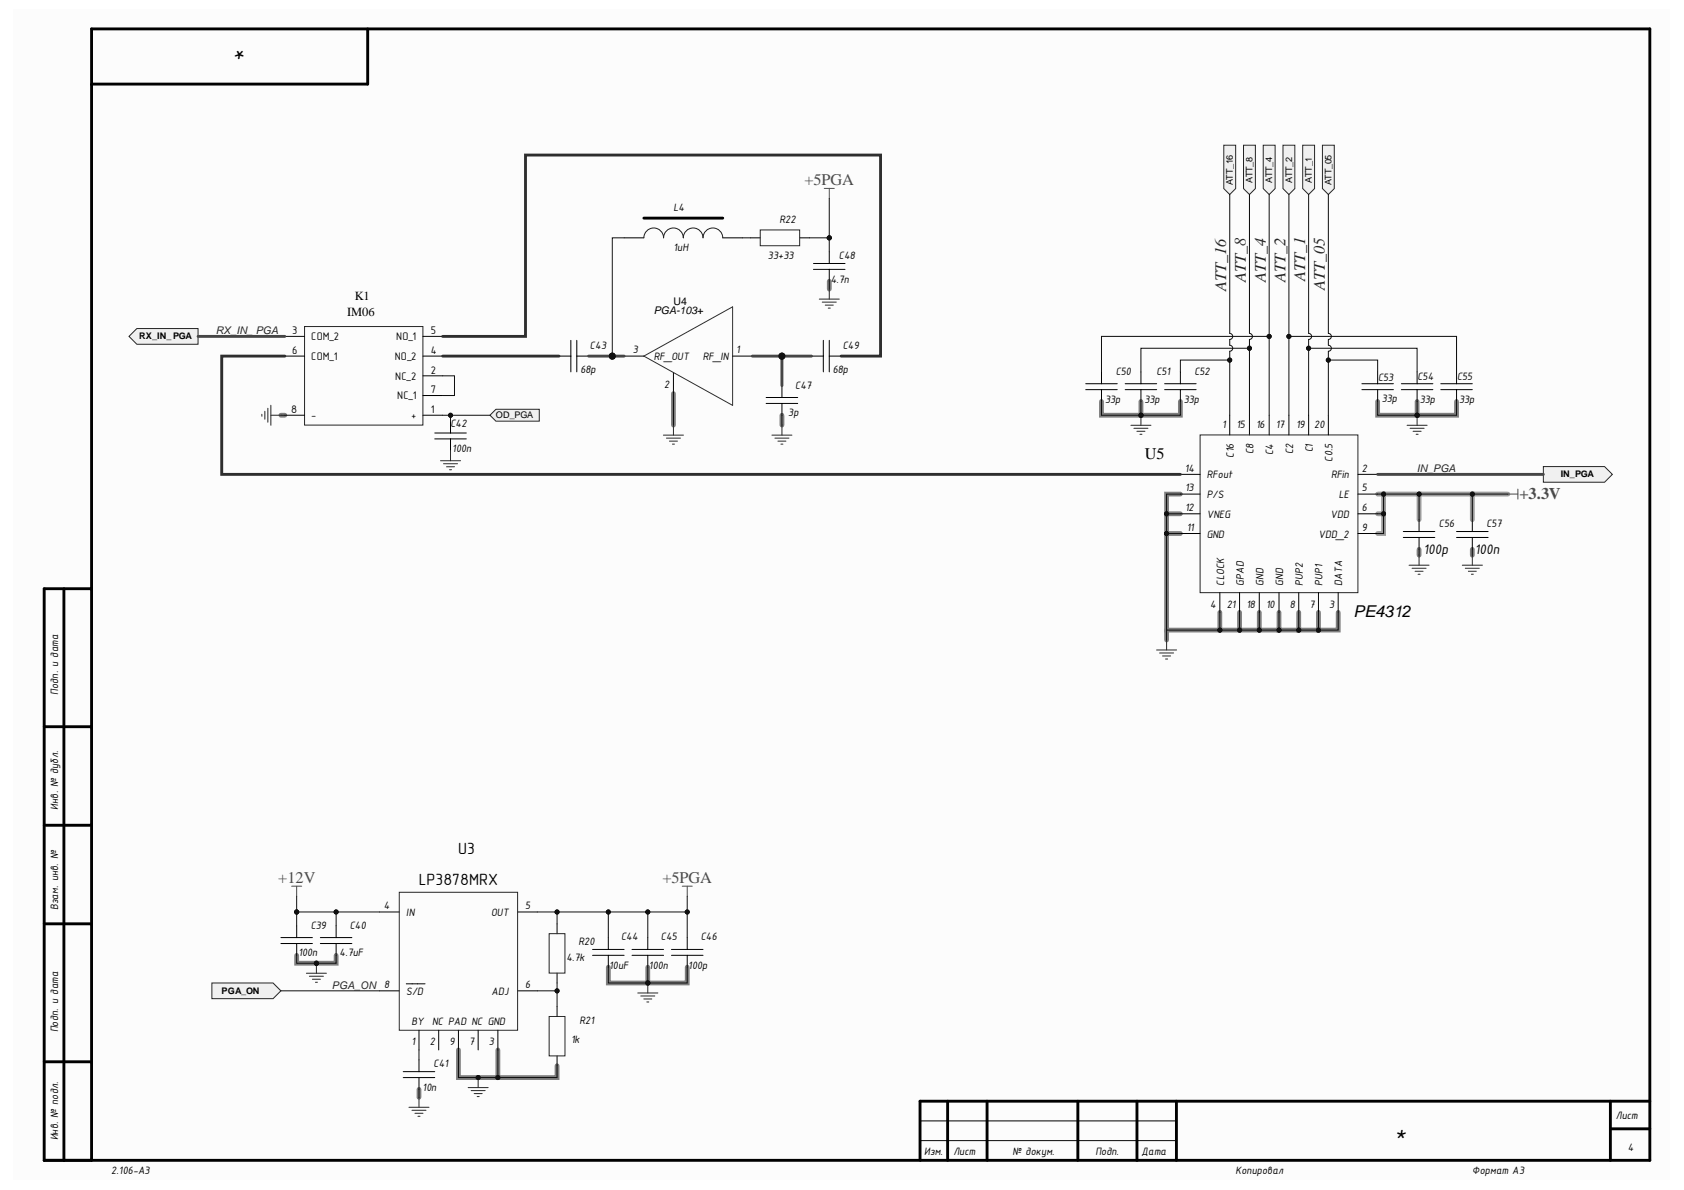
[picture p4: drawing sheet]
<svg xmlns="http://www.w3.org/2000/svg" width="297mm" height="210mm" viewBox="0 0 297 210" stroke-linecap="round" stroke-linejoin="round" font-family="sans-serif">
<g fill="#fcfcfc">
<path d="M2.2 1.6h292.3v206.5h-292.3z" fill-rule="evenodd"/>
<path d="M2.2 1.6h292.3v206.5h-292.3z" fill-rule="evenodd"/>
</g>
<g fill="none" stroke="#7e7e7e" stroke-width=".85">
<path d="M146.3 49.6v1.4M49.5 73.2h.7M118.8 69.4v5.6M137.9 73.2v1.8M194.3 70.8v2.4h13.9v-2.4M201.2 70.8v2.4M243 70.8v2.4h13.9v-2.4M250 70.8v2.4M205.8 94.1h2.4M205.8 90.6h2.4M208.2 87.2h-2.4v23.9h19.8M250.3 96.9v1"/>
<path d="M259.7 96.9v1M205.8 111.1v1.8M215.2 108v3.1M218.6 108v3.1M222.1 108v3.1M225.6 108v3.1h3.5M229.1 108v3.1h3.5M232.6 108v3.1h3.4v-3.1M52.3 168.5v1.4h7v-1.4M107.3 170.6v2.8h13.9v-2.8M114.3 170.6v2.8M73.9 192.2v1.4"/>
<path d="M80.9 185.2v4.9h6.9v-4.9M98.3 188v2.1h-10.5"/>
</g>
<path d="M243 90.6h1v3.5h-1M243 87.2h1v3.4M244 87.2h6.3v4.5M250.3 87.2h9.4v4.5M259.7 87.2h6.3" fill="none" stroke="#999" stroke-width=".85"/>
<g fill="none" stroke="#000" stroke-width=".51">
<path d="M64.9 5.1v9.7h-48.8M11.3 103.8v100.9M16.1 103.8h-8.3v100.9h283.2v-199.6h-274.9v199.6M7.8 128.2h8.3M7.8 145.6h8.3M7.8 163h8.3M7.8 187.3h8.3M167.2 194.2v10.5M174.1 194.2v10.5M190.1 194.2v10.5M200.5 194.2v10.5M207.5 194.2v10.5"/>
<path d="M284.1 194.2v10.5M284.1 199.1h6.9M291 194.2h-128.7v10.5"/>
</g>
<g fill="none" stroke="#000" stroke-width=".18">
<path d="M98.6 62.8h2.1M100.7 60v5.6M101.7 62.8h2.1M101.7 60v5.6M110.1 62.8h3.5M118.8 65.8v3.6M129.2 62.8h3.5M135.1 71.2h5.6M135.1 70.1h5.6M137.9 68v2.1M137.9 71.2v2M143.1 62.8h2.1"/>
<path d="M145.2 60v5.6M146.3 62.8h2.1M146.3 60v5.6M162.3 197.7h45.2M162.3 201.2h45.2"/>
</g>
<path d="M113.6 62.8l15.6-8.7v17.4z" fill="none" stroke="#2e2e2e" stroke-width=".18"/>
<path d="M117 76.8h3.6M117.6 77.3h2.4M118.1 77.8h1.4M118.6 78.3h.4M118.8 75v1.8M136.2 76.8h3.5M136.7 77.3h2.5M137.2 77.8h1.4M137.7 78.3h.4M137.9 75v1.8" fill="none" stroke="#262626" stroke-width=".18"/>
<path d="M22.8 59.3l1.3-1.3h10.8v2.7h-10.8z" fill-rule="evenodd" fill="#f0f0f0"/>
<g fill="none" stroke="#262626" stroke-width=".18">
<path d="M22.8 59.3l1.3-1.3h10.8v2.7h-10.8zM134.1 40.6h7v2.7h-7zM199.5 75h3.5M200 75.5h2.5M200.5 76.1h1.5M201.1 76.6h.3M201.2 73.2v1.8M211.7 76.7h27.8v27.8h-27.8zM248.5 99.7h3.6M250.3 97.9v1.8M257.9 99.7h3.6M259.7 97.9v1.8"/>
<path d="M204 114.6h3.5M204.5 115.2h2.5M205.1 115.7h1.4M205.6 116.2h.4M205.8 112.9v1.7M249.1 100.2h2.4M249.6 100.8h1.4M250.1 101.3h.4M258.5 100.2h2.4M259 100.8h1.4M259.5 101.3h.4"/>
</g>
<g fill="none" stroke="#000" stroke-width=".18">
<path d="M110.1 42h3.5M127.5 42h3.5M132.4 42h1.7M141.1 42h1.7M191.5 68.7h5.6M191.5 67.7h5.6M194.3 65.6v2.1M194.3 68.7v2.1M198.5 68.7h5.5M198.5 67.7h5.5M201.2 65.6v2.1M201.2 68.7v2.1"/>
<path d="M205.4 68.7h5.6M205.4 67.7h5.6M208.2 65.6v2.1M208.2 68.7v2.1M216.9 73.2v3.5M220.4 73.2v3.5M223.9 73.2v3.5M227.3 73.2v3.5M230.8 73.2v3.5M234.3 73.2v3.5M208.2 83.7h3.5M208.2 87.2h3.5"/>
<path d="M208.2 90.6h3.5M208.2 94.1h3.5M239.5 83.7h3.5M239.5 87.2h3.5M239.5 90.6h3.5M239.5 94.1h3.5M247.5 93.8h5.6M247.5 94.8h5.6M250.3 91.7v2.1M250.3 94.8v2.1M256.9 93.8h5.6M256.9 94.8h5.6"/>
<path d="M259.7 91.7v2.1M259.7 94.8v2.1M215.2 104.5v3.5M218.6 104.5v3.5M222.1 104.5v3.5M225.6 104.5v3.5M229.1 104.5v3.5M232.6 104.5v3.5M236 104.5v3.5"/>
</g>
<path d="M113.6 42a1.74 1.74 0 0 1 1.7-1.8 1.74 1.74 0 0 1 1.7 1.8 1.74 1.74 0 0 1 1.8-1.8 1.74 1.74 0 0 1 1.7 1.8 1.74 1.74 0 0 1 1.8-1.8 1.74 1.74 0 0 1 1.7 1.8 1.74 1.74 0 0 1 1.7-1.8 1.74 1.74 0 0 1 1.8 1.8" fill="none" stroke="#1c1c1c" stroke-width=".18"/>
<path d="M113.6 38.5h13.9" fill="none" stroke="#000" stroke-width=".51"/>
<path d="M266 87.2h1.7M267.7 86.3v1.7" fill="none" stroke="#4c4c4c" stroke-width=".18"/>
<circle cx="201.3" cy="73.2" r=".35" fill="#0e0e0e"/>
<circle cx="201.3" cy="73.2" r=".35" fill="none" stroke="#0e0e0e" stroke-width=".18"/>
<g fill="none" stroke="#000" stroke-width=".18">
<path d="M49.5 166.4h5.6M49.5 165.4h5.6M52.3 163.3v2.1M52.3 166.4v2.1M56.5 166.4h5.6M56.5 165.4h5.6M59.3 163.3v2.1M59.3 166.4v2.1M66.9 174.8h3.5M66.9 160.9h3.5M71.7 173.5h3.3M91.3 174.8h3.5"/>
<path d="M91.3 160.9h3.5M73.9 181.7v3.5M77.4 181.7v3.5M80.9 181.7v3.5M84.3 181.7v3.5M87.8 181.7v3.5"/>
</g>
<path d="M70.4 157.4h20.9v24.3h-20.9zM54 171.7h3.6M54.6 172.2h2.4M55.1 172.7h1.4M55.6 173.3h.4M55.8 169.9v1.8" fill="none" stroke="#262626" stroke-width=".18"/>
<circle cx="55.8" cy="169.9" r=".35" fill="#0e0e0e"/>
<circle cx="55.8" cy="169.9" r=".35" fill="none" stroke="#0e0e0e" stroke-width=".18"/>
<path d="M71.1 190.1h5.6M71.1 189h5.6M73.9 186.9v2.1M73.9 190.1v2.1" fill="none" stroke="#000" stroke-width=".18"/>
<path d="M72.1 195.3h3.6M72.7 195.8h2.4M73.2 196.4h1.4M73.7 196.9h.4M73.9 193.6v1.7M82.6 191.8h3.5M83.1 192.4h2.5M83.6 192.9h1.5M84.2 193.4h.3M84.3 190.1v1.7" fill="none" stroke="#262626" stroke-width=".18"/>
<circle cx="84.3" cy="190.1" r=".35" fill="#0e0e0e"/>
<circle cx="84.3" cy="190.1" r=".35" fill="none" stroke="#0e0e0e" stroke-width=".18"/>
<g fill="none" stroke="#000" stroke-width=".18">
<path d="M98.3 163v1.7M98.3 171.6v1.8M98.3 177.6v1.7M104.5 168.5h5.6M104.5 167.5h5.6M107.3 165.4v2.1M107.3 168.5v2.1M111.5 168.5h5.5M111.5 167.5h5.5M114.3 165.4v2.1M114.3 168.5v2.1M118.4 168.5h5.6"/>
<path d="M118.4 167.5h5.6M121.2 165.4v2.1M121.2 168.5v2.1M98.3 186.2v1.8"/>
</g>
<path d="M96.9 179.3h2.8v6.9h-2.8zM96.9 164.7h2.8v6.9h-2.8zM112.5 175.2h3.5M113 175.7h2.5M113.6 176.2h1.4M114.1 176.7h.3M114.3 173.4v1.8" fill="none" stroke="#262626" stroke-width=".18"/>
<circle cx="114.3" cy="173.4" r=".35" fill="#0e0e0e"/>
<circle cx="114.3" cy="173.4" r=".35" fill="none" stroke="#0e0e0e" stroke-width=".18"/>
<path d="M145.4 33.2h1.8M146.3 33.2v1.8M51.4 156.3h1.8M52.3 156.3v1.8M120.3 156.3h1.8M121.2 156.3v1.8" fill="none" stroke="#4c4c4c" stroke-width=".18"/>
<path d="M143.5 47.5h5.6M143.5 46.5h5.6M146.3 44.4v2.1M146.3 47.5v2.1" fill="none" stroke="#000" stroke-width=".18"/>
<path d="M144.5 52.8h3.5M145 53.3h2.5M145.6 53.8h1.4M146.1 54.3h.3M146.3 51v1.8" fill="none" stroke="#262626" stroke-width=".18"/>
<path d="M215.9 25.6h2.1v7.7l-1.1 1-1-1z" fill-rule="evenodd" fill="#f0f0f0"/>
<path d="M215.9 25.6h2.1v7.7l-1.1 1-1-1z" fill="none" stroke="#262626" stroke-width=".18"/>
<path d="M219.3 25.6h2.1v7.7l-1 1-1.1-1z" fill-rule="evenodd" fill="#f0f0f0"/>
<path d="M219.3 25.6h2.1v7.7l-1 1-1.1-1z" fill="none" stroke="#262626" stroke-width=".18"/>
<path d="M222.8 25.6h2.1v7.7l-1 1-1.1-1z" fill-rule="evenodd" fill="#f0f0f0"/>
<path d="M222.8 25.6h2.1v7.7l-1 1-1.1-1z" fill="none" stroke="#262626" stroke-width=".18"/>
<path d="M272.2 82.3h10.8l1.4 1.4-1.4 1.4h-10.8z" fill-rule="evenodd" fill="#f0f0f0"/>
<path d="M272.2 82.3h10.8l1.4 1.4-1.4 1.4h-10.8z" fill="none" stroke="#262626" stroke-width=".18"/>
<path d="M37.4 173.4h10.8l1.3 1.4-1.3 1.4h-10.8z" fill-rule="evenodd" fill="#f0f0f0"/>
<path d="M37.4 173.4h10.8l1.3 1.4-1.3 1.4h-10.8z" fill="none" stroke="#262626" stroke-width=".18"/>
<path d="M226.3 25.6h2.1v7.7l-1.1 1-1-1z" fill-rule="evenodd" fill="#f0f0f0"/>
<path d="M226.3 25.6h2.1v7.7l-1.1 1-1-1z" fill="none" stroke="#262626" stroke-width=".18"/>
<path d="M229.8 25.6h2.1v7.7l-1.1 1-1-1z" fill-rule="evenodd" fill="#f0f0f0"/>
<path d="M229.8 25.6h2.1v7.7l-1.1 1-1-1z" fill="none" stroke="#262626" stroke-width=".18"/>
<path d="M233.3 25.6h2.1v7.7l-1.1 1-1-1z" fill-rule="evenodd" fill="#f0f0f0"/>
<path d="M233.3 25.6h2.1v7.7l-1.1 1-1-1zM248.2 75h3.5M248.7 75.5h2.5M249.3 76.1h1.4M249.8 76.6h.3M250 73.2v1.8" fill="none" stroke="#262626" stroke-width=".18"/>
<path d="M240.2 68.7h5.6M240.2 67.7h5.6M243 65.6v2.1M243 68.7v2.1M247.2 68.7h5.5M247.2 67.7h5.5M250 65.6v2.1M250 68.7v2.1M254.1 68.7h5.6M254.1 67.7h5.6M256.9 65.6v2.1M256.9 68.7v2.1" fill="none" stroke="#000" stroke-width=".18"/>
<circle cx="250" cy="73.2" r=".35" fill="#0e0e0e"/>
<circle cx="250" cy="73.2" r=".35" fill="none" stroke="#0e0e0e" stroke-width=".18"/>
<path d="M53.7 57.6h20.9v17.4h-20.9z" fill="none" stroke="#262626" stroke-width=".18"/>
<path d="M50.2 59.3h3.5M74.6 59.3h3.5M50.2 62.8h3.5M50.2 73.2h3.5M74.6 62.8h3.5M74.6 66.3h3.5M74.6 69.8h3.5M74.6 73.2h3.5" fill="none" stroke="#000" stroke-width=".18"/>
<path d="M86.4 73.2l1.1-1h7.6v2.1h-7.6z" fill-rule="evenodd" fill="#f0f0f0"/>
<path d="M79.5 79.5v1.8M86.4 73.2l1.1-1h7.6v2.1h-7.6zM77.7 81.3h3.5M78.2 81.8h2.5M78.8 82.3h1.4M79.3 82.9h.3" fill="none" stroke="#262626" stroke-width=".18"/>
<path d="M76.7 77.4h5.6M76.7 76.4h5.6M79.5 74.3v2.1M79.5 77.4v2.1" fill="none" stroke="#000" stroke-width=".18"/>
<path d="M118.8 69.4v5.6" fill="none" stroke="#0e0e0e" stroke-width=".18"/>
<path d="M137.9 62.8v5.2" fill="none" stroke="#434343" stroke-width=".51"/>
<circle cx="137.9" cy="62.8" r=".53" fill="#0e0e0e"/>
<g fill="none" stroke="#0e0e0e" stroke-width=".18">
<path d="M137.9 73.2v1.8"/>
<circle cx="137.9" cy="62.8" r=".53"/>
</g>
<path d="M132.7 62.8h10.4" fill="none" stroke="#434343" stroke-width=".51"/>
<circle cx="137.9" cy="62.8" r=".53" fill="#0e0e0e"/>
<g fill="none" stroke="#0e0e0e" stroke-width=".18">
<path d="M110.1 42h-2.1v20.8"/>
<circle cx="137.9" cy="62.8" r=".53"/>
</g>
<path d="M34.9 59.3h15.3" fill="none" stroke="#434343" stroke-width=".51"/>
<circle cx="108" cy="62.8" r=".53" fill="#0e0e0e"/>
<g fill="none" stroke="#0e0e0e" stroke-width=".18">
<path d="M131 42h1.4M232.6 108v3.1h3.4v-3.1"/>
<circle cx="108" cy="62.8" r=".53"/>
</g>
<circle cx="232.6" cy="111.1" r=".35" fill="#0e0e0e"/>
<g fill="none" stroke="#0e0e0e" stroke-width=".18">
<path d="M229.1 108v3.1h3.5"/>
<circle cx="232.6" cy="111.1" r=".35"/>
</g>
<circle cx="229.1" cy="111.1" r=".35" fill="#0e0e0e"/>
<circle cx="229.1" cy="111.1" r=".35" fill="none" stroke="#0e0e0e" stroke-width=".18"/>
<circle cx="232.6" cy="111.1" r=".35" fill="#0e0e0e"/>
<g fill="none" stroke="#0e0e0e" stroke-width=".18">
<path d="M225.6 108v3.1h3.5"/>
<circle cx="232.6" cy="111.1" r=".35"/>
</g>
<circle cx="225.6" cy="111.1" r=".35" fill="#0e0e0e"/>
<circle cx="225.6" cy="111.1" r=".35" fill="none" stroke="#0e0e0e" stroke-width=".18"/>
<circle cx="229.1" cy="111.1" r=".35" fill="#0e0e0e"/>
<g fill="none" stroke="#0e0e0e" stroke-width=".18">
<path d="M243 90.6h1v3.5h-1"/>
<circle cx="229.1" cy="111.1" r=".35"/>
</g>
<circle cx="244" cy="90.6" r=".35" fill="#0e0e0e"/>
<g fill="none" stroke="#0e0e0e" stroke-width=".18">
<path d="M205.8 94.1h2.4M250.3 96.9v1M259.7 96.9v1"/>
<circle cx="244" cy="90.6" r=".35"/>
</g>
<circle cx="205.8" cy="94.1" r=".35" fill="#0e0e0e"/>
<g fill="none" stroke="#0e0e0e" stroke-width=".18">
<path d="M205.8 90.6h2.4"/>
<circle cx="205.8" cy="94.1" r=".35"/>
</g>
<circle cx="205.8" cy="90.6" r=".35" fill="#0e0e0e"/>
<g fill="none" stroke="#0e0e0e" stroke-width=".18">
<path d="M222.1 108v3.1"/>
<circle cx="205.8" cy="90.6" r=".35"/>
</g>
<path d="M243 83.7h29.2" fill="none" stroke="#434343" stroke-width=".51"/>
<circle cx="222.1" cy="111.1" r=".35" fill="#0e0e0e"/>
<g fill="none" stroke="#0e0e0e" stroke-width=".18">
<path d="M218.6 108v3.1"/>
<circle cx="222.1" cy="111.1" r=".35"/>
</g>
<circle cx="218.6" cy="111.1" r=".35" fill="#0e0e0e"/>
<g fill="none" stroke="#0e0e0e" stroke-width=".18">
<path d="M215.2 108v3.1"/>
<circle cx="218.6" cy="111.1" r=".35"/>
</g>
<circle cx="215.2" cy="111.1" r=".35" fill="#0e0e0e"/>
<g fill="none" stroke="#0e0e0e" stroke-width=".18">
<path d="M243 87.2h1v3.4M205.8 111.1v1.8"/>
<circle cx="215.2" cy="111.1" r=".35"/>
</g>
<circle cx="244" cy="87.2" r=".35" fill="#0e0e0e"/>
<circle cx="244" cy="87.2" r=".35" fill="none" stroke="#0e0e0e" stroke-width=".18"/>
<circle cx="244" cy="90.6" r=".35" fill="#0e0e0e"/>
<g fill="none" stroke="#0e0e0e" stroke-width=".18">
<path d="M244 87.2h6.3v4.5"/>
<circle cx="244" cy="90.6" r=".35"/>
</g>
<circle cx="244" cy="87.2" r=".35" fill="#0e0e0e"/>
<circle cx="244" cy="87.2" r=".35" fill="none" stroke="#0e0e0e" stroke-width=".18"/>
<circle cx="250.3" cy="87.2" r=".35" fill="#0e0e0e"/>
<g fill="none" stroke="#0e0e0e" stroke-width=".18">
<path d="M250.3 87.2h9.4v4.5"/>
<circle cx="250.3" cy="87.2" r=".35"/>
</g>
<circle cx="250.3" cy="87.2" r=".35" fill="#0e0e0e"/>
<circle cx="250.3" cy="87.2" r=".35" fill="none" stroke="#0e0e0e" stroke-width=".18"/>
<circle cx="259.7" cy="87.2" r=".35" fill="#0e0e0e"/>
<g fill="none" stroke="#0e0e0e" stroke-width=".18">
<path d="M259.7 87.2h6.3"/>
<circle cx="259.7" cy="87.2" r=".35"/>
</g>
<circle cx="259.7" cy="87.2" r=".35" fill="#0e0e0e"/>
<g fill="none" stroke="#0e0e0e" stroke-width=".18">
<path d="M216.9 63.5h-8.7v2.1"/>
<circle cx="259.7" cy="87.2" r=".35"/>
</g>
<circle cx="216.9" cy="63.5" r=".35" fill="#0e0e0e"/>
<g fill="none" stroke="#0e0e0e" stroke-width=".18">
<path d="M220.4 61.4h-19.2v4.2"/>
<circle cx="216.9" cy="63.5" r=".35"/>
</g>
<circle cx="220.4" cy="61.4" r=".35" fill="#0e0e0e"/>
<g fill="none" stroke="#0e0e0e" stroke-width=".18">
<path d="M223.9 59.3h-29.6v6.3"/>
<circle cx="220.4" cy="61.4" r=".35"/>
</g>
<circle cx="223.9" cy="59.3" r=".35" fill="#0e0e0e"/>
<g fill="none" stroke="#0e0e0e" stroke-width=".18">
<path d="M201.2 70.8v2.4"/>
<circle cx="223.9" cy="59.3" r=".35"/>
</g>
<circle cx="201.3" cy="73.2" r=".35" fill="#0e0e0e"/>
<g fill="none" stroke="#0e0e0e" stroke-width=".18">
<path d="M52.3 168.5v1.4h3.5"/>
<circle cx="201.3" cy="73.2" r=".35"/>
</g>
<circle cx="55.8" cy="169.9" r=".35" fill="#0e0e0e"/>
<g fill="none" stroke="#0e0e0e" stroke-width=".18">
<path d="M59.3 168.5v1.4h-3.5"/>
<circle cx="55.8" cy="169.9" r=".35"/>
</g>
<circle cx="55.8" cy="169.9" r=".35" fill="#0e0e0e"/>
<g fill="none" stroke="#0e0e0e" stroke-width=".18">
<path d="M52.3 160.9v2.4"/>
<circle cx="55.8" cy="169.9" r=".35"/>
</g>
<circle cx="52.3" cy="160.9" r=".35" fill="#0e0e0e"/>
<g fill="none" stroke="#0e0e0e" stroke-width=".18">
<path d="M59.3 160.9v2.4"/>
<circle cx="52.3" cy="160.9" r=".35"/>
</g>
<circle cx="59.3" cy="160.9" r=".35" fill="#0e0e0e"/>
<g fill="none" stroke="#0e0e0e" stroke-width=".18">
<path d="M73.9 185.2v1.7M73.9 192.2v1.4M80.9 185.2v4.9h6.9v-4.9"/>
<circle cx="59.3" cy="160.9" r=".35"/>
</g>
<circle cx="87.8" cy="190.1" r=".35" fill="#0e0e0e"/>
<circle cx="87.8" cy="190.1" r=".35" fill="none" stroke="#0e0e0e" stroke-width=".18"/>
<circle cx="84.3" cy="190.1" r=".35" fill="#0e0e0e"/>
<g fill="none" stroke="#0e0e0e" stroke-width=".18">
<path d="M94.8 174.8h3.5v2.8"/>
<circle cx="84.3" cy="190.1" r=".35"/>
</g>
<circle cx="98.3" cy="174.8" r=".35" fill="#0e0e0e"/>
<g fill="none" stroke="#0e0e0e" stroke-width=".18">
<path d="M98.3 188v2.1h-10.5"/>
<circle cx="98.3" cy="174.8" r=".35"/>
</g>
<circle cx="87.8" cy="190.1" r=".35" fill="#0e0e0e"/>
<g fill="none" stroke="#0e0e0e" stroke-width=".18">
<path d="M98.3 173.4v1.4"/>
<circle cx="87.8" cy="190.1" r=".35"/>
</g>
<circle cx="98.3" cy="174.8" r=".35" fill="#0e0e0e"/>
<g fill="none" stroke="#0e0e0e" stroke-width=".18">
<path d="M98.3 160.9v2.1"/>
<circle cx="98.3" cy="174.8" r=".35"/>
</g>
<circle cx="98.3" cy="160.9" r=".35" fill="#0e0e0e"/>
<g fill="none" stroke="#0e0e0e" stroke-width=".18">
<path d="M114.3 160.9v4.5"/>
<circle cx="98.3" cy="160.9" r=".35"/>
</g>
<circle cx="114.3" cy="160.9" r=".35" fill="#0e0e0e"/>
<g fill="none" stroke="#0e0e0e" stroke-width=".18">
<path d="M107.3 160.9v4.5"/>
<circle cx="114.3" cy="160.9" r=".35"/>
</g>
<circle cx="107.3" cy="160.9" r=".35" fill="#0e0e0e"/>
<g fill="none" stroke="#0e0e0e" stroke-width=".18">
<path d="M114.3 170.6v2.8"/>
<circle cx="107.3" cy="160.9" r=".35"/>
</g>
<circle cx="114.3" cy="173.4" r=".35" fill="#0e0e0e"/>
<g fill="none" stroke="#0e0e0e" stroke-width=".18">
<path d="M52.3 158.1v2.8"/>
<circle cx="114.3" cy="173.4" r=".35"/>
</g>
<circle cx="52.3" cy="160.9" r=".35" fill="#0e0e0e"/>
<g fill="none" stroke="#0e0e0e" stroke-width=".18">
<path d="M121.2 158.1v2.8"/>
<circle cx="52.3" cy="160.9" r=".35"/>
</g>
<circle cx="121.2" cy="160.9" r=".35" fill="#0e0e0e"/>
<g fill="none" stroke="#0e0e0e" stroke-width=".18">
<path d="M146.3 35v7M146.3 49.6v1.4"/>
<circle cx="121.2" cy="160.9" r=".35"/>
</g>
<circle cx="146.3" cy="42" r=".35" fill="#0e0e0e"/>
<g fill="none" stroke="#0e0e0e" stroke-width=".18">
<path d="M234.3 63.5h8.7v2.1M49.5 174.8h17.4"/>
<circle cx="146.3" cy="42" r=".35"/>
</g>
<circle cx="234.3" cy="63.5" r=".35" fill="#0e0e0e"/>
<g fill="none" stroke="#0e0e0e" stroke-width=".18">
<path d="M230.8 61.4h19.2v4.2"/>
<circle cx="234.3" cy="63.5" r=".35"/>
</g>
<circle cx="230.8" cy="61.4" r=".35" fill="#0e0e0e"/>
<g fill="none" stroke="#0e0e0e" stroke-width=".18">
<path d="M227.3 59.3h29.6v6.3"/>
<circle cx="230.8" cy="61.4" r=".35"/>
</g>
<circle cx="227.3" cy="59.3" r=".35" fill="#0e0e0e"/>
<g fill="none" stroke="#0e0e0e" stroke-width=".18">
<path d="M250 70.8v2.4"/>
<circle cx="227.3" cy="59.3" r=".35"/>
</g>
<circle cx="250" cy="73.2" r=".35" fill="#0e0e0e"/>
<g fill="none" stroke="#0e0e0e" stroke-width=".18">
<path d="M79.5 73.2v1.1"/>
<circle cx="250" cy="73.2" r=".35"/>
</g>
<circle cx="79.5" cy="73.2" r=".35" fill="#0e0e0e"/>
<g fill="none" stroke="#0e0e0e" stroke-width=".18">
<path d="M78.1 66.3h2.1v3.5h-2.1M194.3 70.8v2.4h13.9v-2.4"/>
<circle cx="79.5" cy="73.2" r=".35"/>
</g>
<circle cx="201.3" cy="73.2" r=".35" fill="#0e0e0e"/>
<g fill="none" stroke="#0e0e0e" stroke-width=".18">
<path d="M216.9 34.3v24.5a.53 .53 0 0 1 .5 .5 .53 .53 0 0 1-.5 .6v1a.53 .53 0 0 1 .5 .5 .53 .53 0 0 1-.5 .6v11.2"/>
<circle cx="201.3" cy="73.2" r=".35"/>
</g>
<circle cx="216.9" cy="63.5" r=".35" fill="#0e0e0e"/>
<g fill="none" stroke="#0e0e0e" stroke-width=".18">
<path d="M220.4 34.3v24.5a.53 .53 0 0 1 .5 .5 .53 .53 0 0 1-.5 .6v13.3"/>
<circle cx="216.9" cy="63.5" r=".35"/>
</g>
<circle cx="220.4" cy="61.4" r=".35" fill="#0e0e0e"/>
<g fill="none" stroke="#0e0e0e" stroke-width=".18">
<path d="M223.9 34.3v38.9"/>
<circle cx="220.4" cy="61.4" r=".35"/>
</g>
<circle cx="223.9" cy="59.3" r=".35" fill="#0e0e0e"/>
<g fill="none" stroke="#0e0e0e" stroke-width=".18">
<path d="M227.3 34.3v38.9"/>
<circle cx="223.9" cy="59.3" r=".35"/>
</g>
<circle cx="227.3" cy="59.3" r=".35" fill="#0e0e0e"/>
<g fill="none" stroke="#0e0e0e" stroke-width=".18">
<path d="M230.8 34.3v24.5a.53 .53 0 0 1 .6 .5 .53 .53 0 0 1-.6 .6v13.3"/>
<circle cx="227.3" cy="59.3" r=".35"/>
</g>
<circle cx="230.8" cy="61.4" r=".35" fill="#0e0e0e"/>
<g fill="none" stroke="#0e0e0e" stroke-width=".18">
<path d="M234.3 34.3v24.5a.53 .53 0 0 1 .5 .5 .53 .53 0 0 1-.5 .6v1a.53 .53 0 0 1 .5 .5 .53 .53 0 0 1-.5 .6v11.2"/>
<circle cx="230.8" cy="61.4" r=".35"/>
</g>
<circle cx="234.3" cy="63.5" r=".35" fill="#0e0e0e"/>
<g fill="none" stroke="#0e0e0e" stroke-width=".18">
<path d="M243 70.8v2.4h13.9v-2.4"/>
<circle cx="234.3" cy="63.5" r=".35"/>
</g>
<circle cx="250" cy="73.2" r=".35" fill="#0e0e0e"/>
<g fill="none" stroke="#0e0e0e" stroke-width=".18">
<path d="M52.3 160.9h14.6"/>
<circle cx="250" cy="73.2" r=".35"/>
</g>
<circle cx="59.3" cy="160.9" r=".35" fill="#0e0e0e"/>
<circle cx="59.3" cy="160.9" r=".35" fill="none" stroke="#0e0e0e" stroke-width=".18"/>
<circle cx="52.3" cy="160.9" r=".35" fill="#0e0e0e"/>
<g fill="none" stroke="#0e0e0e" stroke-width=".18">
<path d="M94.8 160.9h26.4v4.5"/>
<circle cx="52.3" cy="160.9" r=".35"/>
</g>
<circle cx="98.3" cy="160.9" r=".35" fill="#0e0e0e"/>
<circle cx="98.3" cy="160.9" r=".35" fill="none" stroke="#0e0e0e" stroke-width=".18"/>
<circle cx="107.3" cy="160.9" r=".35" fill="#0e0e0e"/>
<circle cx="107.3" cy="160.9" r=".35" fill="none" stroke="#0e0e0e" stroke-width=".18"/>
<circle cx="114.3" cy="160.9" r=".35" fill="#0e0e0e"/>
<circle cx="114.3" cy="160.9" r=".35" fill="none" stroke="#0e0e0e" stroke-width=".18"/>
<circle cx="121.2" cy="160.9" r=".35" fill="#0e0e0e"/>
<g fill="none" stroke="#0e0e0e" stroke-width=".18">
<path d="M107.3 170.6v2.8h13.9v-2.8"/>
<circle cx="121.2" cy="160.9" r=".35"/>
</g>
<circle cx="114.3" cy="173.4" r=".35" fill="#0e0e0e"/>
<g fill="none" stroke="#0e0e0e" stroke-width=".18">
<path d="M146.3 42v2.4"/>
<circle cx="114.3" cy="173.4" r=".35"/>
</g>
<path d="M78.1 62.8h20.5" fill="none" stroke="#2e2e2e" stroke-width=".51"/>
<circle cx="146.3" cy="42" r=".35" fill="#0e0e0e"/>
<g fill="none" stroke="#0e0e0e" stroke-width=".18">
<path d="M142.8 42h3.5"/>
<circle cx="146.3" cy="42" r=".35"/>
</g>
<circle cx="146.3" cy="42" r=".35" fill="#0e0e0e"/>
<circle cx="146.3" cy="42" r=".35" fill="none" stroke="#0e0e0e" stroke-width=".18"/>
<path d="M78.1 59.3h14.6v-31.9h62.6v35.4h-6.9" fill="none" stroke="#2e2e2e" stroke-width=".51"/>
<path d="M103.8 62.8h6.3" fill="none" stroke="#434343" stroke-width=".51"/>
<circle cx="108" cy="62.8" r=".53" fill="#0e0e0e"/>
<g fill="none" stroke="#0e0e0e" stroke-width=".18">
<path d="M78.1 73.2h8.3"/>
<circle cx="108" cy="62.8" r=".53"/>
</g>
<circle cx="79.5" cy="73.2" r=".35" fill="#0e0e0e"/>
<g fill="none" stroke="#0e0e0e" stroke-width=".18">
<path d="M49.5 73.2h.7M208.2 87.2h-2.4v23.9h19.8"/>
<circle cx="79.5" cy="73.2" r=".35"/>
</g>
<path d="M50.2 62.8h-11.1v20.9h169.1" fill="none" stroke="#2e2e2e" stroke-width=".51"/>
<circle cx="205.8" cy="90.6" r=".35" fill="#0e0e0e"/>
<circle cx="205.8" cy="90.6" r=".35" fill="none" stroke="#0e0e0e" stroke-width=".18"/>
<circle cx="205.8" cy="94.1" r=".35" fill="#0e0e0e"/>
<circle cx="205.8" cy="94.1" r=".35" fill="none" stroke="#0e0e0e" stroke-width=".18"/>
<circle cx="215.2" cy="111.1" r=".35" fill="#0e0e0e"/>
<circle cx="215.2" cy="111.1" r=".35" fill="none" stroke="#0e0e0e" stroke-width=".18"/>
<circle cx="218.6" cy="111.1" r=".35" fill="#0e0e0e"/>
<circle cx="218.6" cy="111.1" r=".35" fill="none" stroke="#0e0e0e" stroke-width=".18"/>
<circle cx="222.1" cy="111.1" r=".35" fill="#0e0e0e"/>
<circle cx="222.1" cy="111.1" r=".35" fill="none" stroke="#0e0e0e" stroke-width=".18"/>
<circle cx="225.6" cy="111.1" r=".35" fill="#0e0e0e"/>
<circle cx="225.6" cy="111.1" r=".35" fill="none" stroke="#0e0e0e" stroke-width=".18"/>
<path d="M46.2 73.1v.3M46.7 72.5v1.5M47.2 72v2.5M47.8 71.5v3.5M47.8 73.2h1.7" fill="none" stroke="#262626" stroke-width=".18"/>
<g font-size="4.1">
<text x="43.5" y="8.5" transform="rotate(-180 43.5 8.5)">*</text>
<text x="246" y="201.2">*</text>
</g>
<g font-size="2.9" fill="#4c4c4c">
<text x="141.9" y="32.6">+5PGA</text>
<text x="268" y="88.1">+3.3V</text>
<text x="49.1" y="155.7">+12V</text>
<text x="116.8" y="155.7">+5PGA</text>
</g>
<g font-size="2.9" fill="#262626">
<text x="216.3" y="51.3" transform="rotate(-90 216.3 51.3)">ATT_16</text>
<text x="219.7" y="49.7" transform="rotate(-90 219.7 49.7)">ATT_8</text>
<text x="223.3" y="49.7" transform="rotate(-90 223.3 49.7)">ATT_4</text>
<text x="226.7" y="49.7" transform="rotate(-90 226.7 49.7)">ATT_2</text>
<text x="230.2" y="49.5" transform="rotate(-90 230.2 49.5)">ATT_1</text>
<text x="233.7" y="51.1" transform="rotate(-90 233.7 51.1)">ATT_05</text>
</g>
<g font-size="2.9">
<text x="202" y="81">U5</text>
<text x="238.8" y="108.8">PE4312</text>
<text x="80.8" y="150.6">U3</text>
<text x="73.9" y="156.1">LP3878MRX</text>
</g>
<g font-size="2.7">
<text x="251.1" y="97.6">100p</text>
<text x="260.2" y="97.6">100n</text>
</g>
<g font-size="2.2">
<text x="62.6" y="52.9">K1</text>
<text x="61.3" y="55.8">IM06</text>
</g>
<g font-size="2.1">
<text x="118.8" y="37.3">L4</text>
<text x="137.5" y="39.4">R22</text>
<text x="118.8" y="44.2">1uH</text>
<text x="135.5" y="45.7">33+33</text>
<text x="148" y="45.7">C48</text>
<text x="146.5" y="49.9">4.7n</text>
<text x="102.4" y="65.8">68p</text>
<text x="104.1" y="61.6">C43</text>
<text x="111.6" y="62.3">3</text>
<text x="115.3" y="63.6">RF_OUT</text>
<text x="123.9" y="63.6">RF_IN</text>
<text x="129.9" y="62.3">1</text>
<text x="146.9" y="65.8">68p</text>
<text x="148.7" y="61.6">C49</text>
<text x="117.2" y="68.5">2</text>
<text x="140.3" y="68.6">C47</text>
<text x="194.9" y="71">33p</text>
<text x="196.8" y="66.1">C50</text>
<text x="201.9" y="71">33p</text>
<text x="204" y="66.1">C51</text>
<text x="208.8" y="71">33p</text>
<text x="210.7" y="66.1">C52</text>
<text x="243.1" y="67.2">C53</text>
<text x="243.8" y="70.9">33p</text>
<text x="250" y="67">C54</text>
<text x="250.4" y="71.1">33p</text>
<text x="257" y="67">C55</text>
<text x="257.4" y="71.1">33p</text>
<text x="79.4" y="75.3">C42</text>
<text x="139" y="73.5">3p</text>
<text x="215.6" y="75.5">1</text>
<text x="218.1" y="75.5">15</text>
<text x="221.6" y="75.5">16</text>
<text x="225.1" y="75.5">17</text>
<text x="228.6" y="75.5">19</text>
<text x="231.8" y="75.5">20</text>
<text x="79.8" y="79.7">100n</text>
<text x="209" y="83.2">14</text>
<text x="217.6" y="80.7" transform="rotate(-90 217.6 80.7)">C16</text>
<text x="221.1" y="80.1" transform="rotate(-90 221.1 80.1)">C8</text>
<text x="224.5" y="80.2" transform="rotate(-90 224.5 80.2)">C4</text>
<text x="228.1" y="80.1" transform="rotate(-90 228.1 80.1)">C2</text>
<text x="231.6" y="79.8" transform="rotate(-90 231.6 79.8)">C1</text>
<text x="235" y="81.4" transform="rotate(-90 235 81.4)">C0.5</text>
<text x="240.2" y="83.2">2</text>
<text x="209.1" y="86.7">13</text>
<text x="212.9" y="84.4">RFout</text>
<text x="212.9" y="87.8">P/S</text>
<text x="234.8" y="84.4">RFin</text>
<text x="236.1" y="87.8">LE</text>
<text x="240.2" y="86.7">5</text>
<text x="209.1" y="90.1">12</text>
<text x="209.3" y="93.6">11</text>
<text x="212.9" y="91.4">VNEG</text>
<text x="212.9" y="94.9">GND</text>
<text x="232.6" y="94.9">VDD_2</text>
<text x="234.7" y="91.4">VDD</text>
<text x="240.2" y="90.1">6</text>
<text x="240.2" y="93.6">9</text>
<text x="253.8" y="92.9">C56</text>
<text x="262.2" y="92.9">C57</text>
<text x="213.5" y="107.2">4</text>
<text x="215.9" y="103.3" transform="rotate(-90 215.9 103.3)">CLOCK</text>
<text x="216.4" y="107.2">21</text>
<text x="219.4" y="103.3" transform="rotate(-90 219.4 103.3)">GPAD</text>
<text x="219.9" y="107.2">18</text>
<text x="222.9" y="103.3" transform="rotate(-90 222.9 103.3)">GND</text>
<text x="223.4" y="107.2">10</text>
<text x="226.3" y="103.3" transform="rotate(-90 226.3 103.3)">GND</text>
<text x="227.5" y="107.2">8</text>
<text x="229.8" y="103.3" transform="rotate(-90 229.8 103.3)">PUP2</text>
<text x="231" y="107.2">7</text>
<text x="233.3" y="103.3" transform="rotate(-90 233.3 103.3)">PUP1</text>
<text x="234.4" y="107.2">3</text>
<text x="236.7" y="103.3" transform="rotate(-90 236.7 103.3)">DATA</text>
<text x="10.2" y="122.6" transform="rotate(-90 10.2 122.6)">Подп. и дата</text>
<text x="10.2" y="142.8" transform="rotate(-90 10.2 142.8)">Инв. № дубл.</text>
<text x="10.2" y="160.5" transform="rotate(-90 10.2 160.5)">Взам. инв. №</text>
<text x="67.7" y="160.4">4</text>
<text x="71.7" y="161.6">IN</text>
<text x="86.6" y="161.6">OUT</text>
<text x="92.6" y="160.4">5</text>
<text x="54.8" y="163.8">C39</text>
<text x="61.7" y="163.8">C40</text>
<text x="102" y="166.6">R20</text>
<text x="109.6" y="165.9">C44</text>
<text x="116.6" y="165.9">C45</text>
<text x="123.6" y="165.9">C46</text>
<text x="52.6" y="168.7">100n</text>
<text x="59.9" y="168.7">4.7uF</text>
<text x="99.9" y="169.4">4.7k</text>
<text x="107.5" y="170.9">10uF</text>
<text x="114.5" y="170.9">100n</text>
<text x="121.4" y="170.9">100p</text>
<text x="71.7" y="175.5">S/D</text>
<text x="86.7" y="175.5">ADJ</text>
<text x="92.6" y="174.2">6</text>
<text x="10.2" y="182.1" transform="rotate(-90 10.2 182.1)">Подп. и дата</text>
<text x="72.6" y="180.8">BY</text>
<text x="72.6" y="184.4">1</text>
<text x="75.8" y="184.4">2</text>
<text x="76.2" y="180.8">NC PAD NC GND</text>
<text x="79.3" y="184.4">9</text>
<text x="82.7" y="184.4">7</text>
<text x="86.2" y="184.4">3</text>
<text x="100.8" y="184">1k</text>
<text x="102.2" y="180.6">R21</text>
<text x="76.5" y="188.2">C41</text>
<text x="74.5" y="192.4">10n</text>
<text x="285" y="197.4">Лист</text>
<text x="10.2" y="201.1" transform="rotate(-90 10.2 201.1)">Инв. № подл.</text>
<text x="163" y="203.7">Изм.</text>
<text x="168.2" y="203.7">Лист</text>
<text x="178.6" y="203.7">№ докум.</text>
<text x="193.2" y="203.7">Подп.</text>
<text x="201.4" y="203.7">Дата</text>
<text x="287.2" y="203">4</text>
<text x="19.6" y="207.1">2.106-A3</text>
<text x="217.9" y="207.1">Копировал</text>
<text x="259.7" y="207.1">Формат А3</text>
</g>
<g font-size="1.9">
<text x="118.8" y="53.8">U4</text>
<text x="51.5" y="58.9">3</text>
<text x="76" y="58.9">5</text>
<text x="115.3" y="55.5">PGA-103+</text>
<text x="51.5" y="62.4">6</text>
<text x="54.9" y="60">COM_2</text>
<text x="54.9" y="63.5">COM_1</text>
<text x="69.6" y="63.5">NO_2</text>
<text x="69.9" y="60">NO_1</text>
<text x="76" y="62.4">4</text>
<text x="76" y="65.9">2</text>
<text x="69.7" y="67">NC_2</text>
<text x="70.1" y="70.4">NC_1</text>
<text x="76" y="69.4">7</text>
<text x="51.4" y="72.9">8</text>
<text x="54.9" y="73.9">-</text>
<text x="72.5" y="73.9">+</text>
<text x="76" y="72.9">1</text>
</g>
<g font-size="1.9" fill="#262626">
<text x="38.1" y="58.9">RX_IN_ PGA</text>
<text x="249.9" y="83.3">IN_PGA</text>
<text x="58.5" y="174.4">PGA_ON 8</text>
</g>
<g font-size="1.6">
<text x="217.4" y="32.7" transform="rotate(-90 217.4 32.7)">ATT_16</text>
<text x="220.9" y="32.3" transform="rotate(-90 220.9 32.3)">ATT_8</text>
<text x="224.4" y="32.3" transform="rotate(-90 224.4 32.3)">ATT_4</text>
<text x="227.9" y="32.3" transform="rotate(-90 227.9 32.3)">ATT_2</text>
<text x="231.4" y="32.2" transform="rotate(-90 231.4 32.2)">ATT_1</text>
<text x="234.9" y="32.7" transform="rotate(-90 234.9 32.7)">ATT_05</text>
<text x="24.5" y="59.9">RX_IN_ PGA</text>
<text x="87.5" y="73.8">OD_PGA</text>
<text x="275.3" y="84.2">IN_PGA</text>
<text x="39.1" y="175.3">PGA_ON</text>
</g>
</svg>
